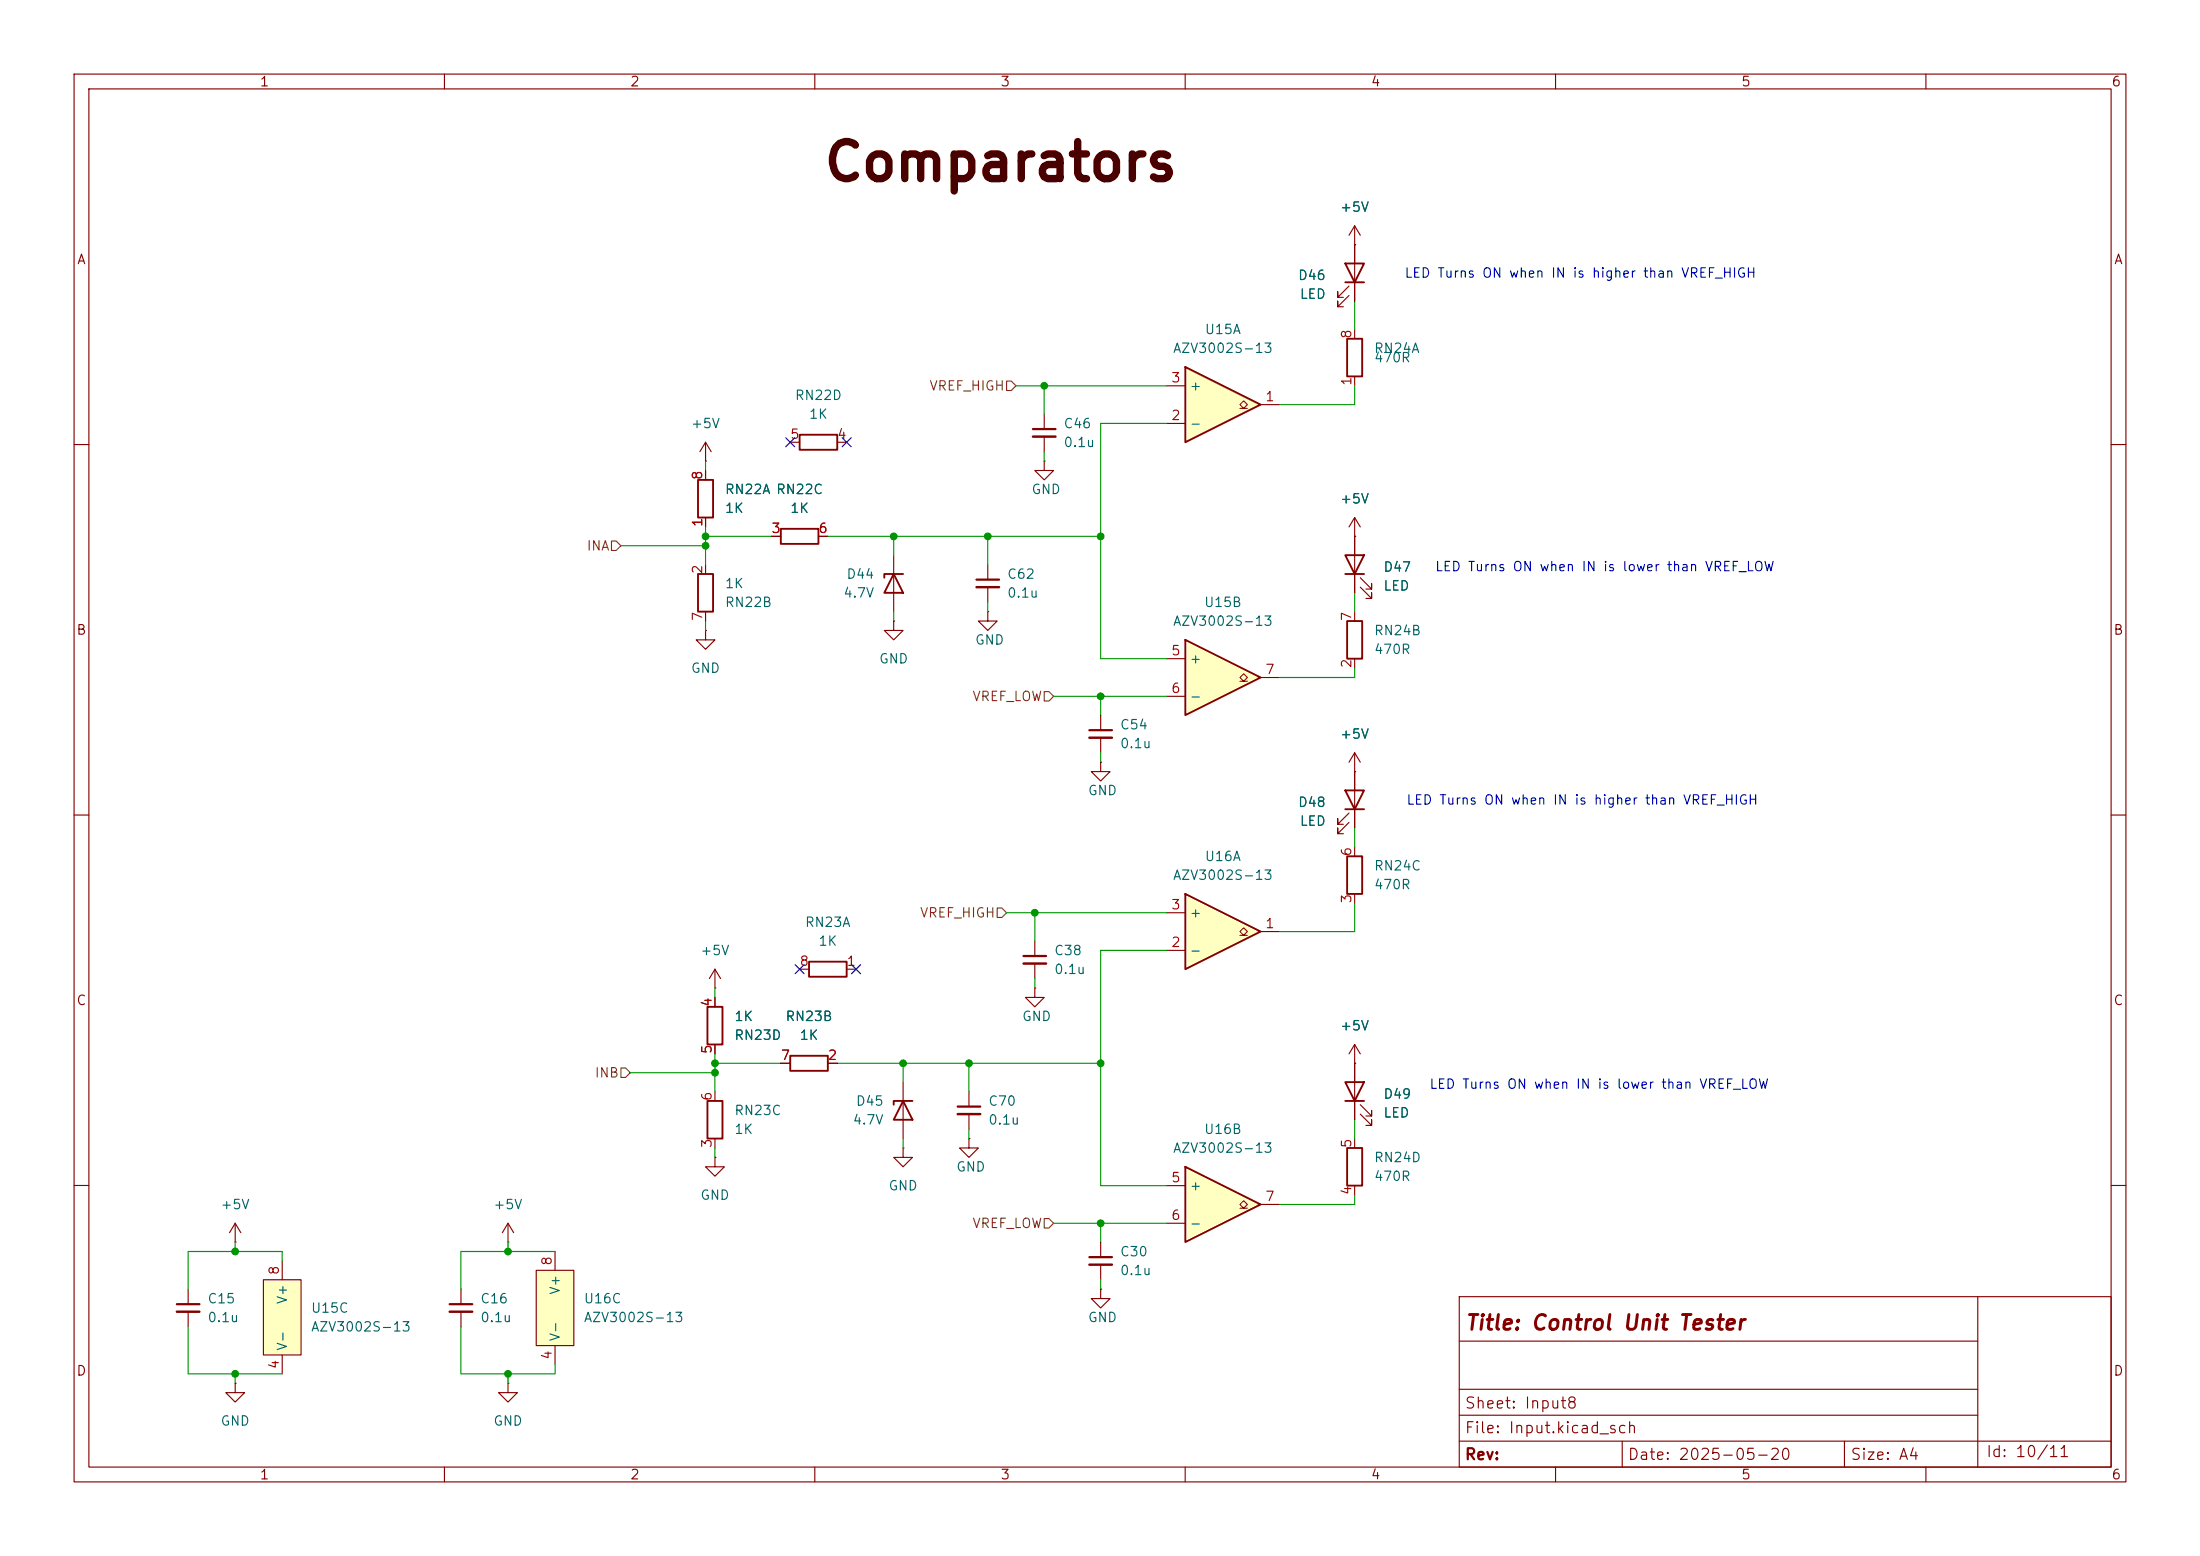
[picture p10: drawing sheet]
<svg xmlns="http://www.w3.org/2000/svg" width="297mm" height="210mm" viewBox="0 0 297 210" stroke-linecap="round" stroke-linejoin="round" font-family="sans-serif">
<g fill="none" stroke="#840000" stroke-width=".15">
<path d="M10 10h277v190h-277zM12 12h273v186h-273zM60 10v2M110 10v2M160 10v2M210 10v2M260 10v2M95.2 59.7v2.5M95.2 59.7l-.7 1.3M95.2 59.7l.8 1.3M106.7 59.7h1.2M113 59.7h1.3"/>
<path d="M10 60h2M95.2 62.2h.1M95.2 63.5v1.3M95.2 69.9v1.2M104.1 72.4h1.3M110.5 72.4h1.3M285 60h2M10 110h2M285 110h2M139.7 133.4v1.2h1.3l-1.3 1.3-1.3-1.3h1.3M139.7 133.4h.1M139.7 127v2"/>
<path d="M139.7 130v2.1M182.9 143.5v7.6M183.6 150.4l1.6 1.5v-.8v.8h-.8M183.6 149.1l1.6 1.5v-.7v.7h-.8M10 160h2M197 175h88v23h-88zM267 175v23M285 160h2M60 198v2M110 198v2M160 198v2M197 194.5h88"/>
<path d="M197 191h70M197 187.5h70M197 181h70M210 198v2M219 194.5v3.5M249 194.5v3.5M260 198v2"/>
</g>
<path d="M107.9 58.7h5.1v2h-5.1zM94.2 64.8h2.1v5.1h-2.1zM105.4 71.4h5.1v2h-5.1zM181.6 146.1h2.5l-1.2 2.5zM181.6 148.6h2.5" fill="none" stroke="#840000" stroke-width=".25"/>
<path d="M138.2 129h3" fill="none" stroke="#840000" stroke-width=".3"/>
<path d="M138.2 130h3" fill="none" stroke="#840000" stroke-width=".33"/>
<path d="M35.6 172.7h5v10.2h-5z" fill="#ffffc2"/>
<g fill="none" stroke="#840000" stroke-width=".15">
<path d="M148.6 96.5v2.1M148.6 99.6v2M148.6 102.9v1.2h1.3l-1.3 1.3-1.3-1.3h1.3M148.6 102.9h.1M96.5 156.2v1.3h-1.3l1.3 1.3 1.3-1.3h-1.3M96.5 156.2h.1M96.5 147.3v1.3M96.5 153.7v1.2M121.9 154.9v1.3h-1.3l1.3 1.3 1.3-1.3h-1.3M121.9 154.9h.1M121.9 146.1v7.6M25.4 174v2"/>
<path d="M25.4 177v2.1M35.6 172.7h5v10.2h-5zM38.1 170.2v2.5M148.6 174v1.3h1.3l-1.3 1.2-1.3-1.2h1.3M148.6 174h.1M31.7 186.7v1.3h1.3l-1.3 1.2-1.2-1.2h1.2M31.7 186.7h.1M38.1 182.9v2.5"/>
</g>
<path d="M95.5 148.6h2v5.1h-2zM121.9 148.6l1.3 2.5h-2.6zM123.2 148.6h-2.6v.5" fill="none" stroke="#840000" stroke-width=".25"/>
<path d="M147.1 98.6h3M23.9 176h3" fill="none" stroke="#840000" stroke-width=".3"/>
<path d="M147.1 99.6h3M23.9 177h3" fill="none" stroke="#840000" stroke-width=".33"/>
<path d="M160 86.4l10.2 5-10.2 5.1z" fill="#ffffc2"/>
<path d="M181.9 45.7h2v5.1h-2zM181.6 74.9h2.5l-1.2 2.6zM181.6 77.5h2.5M160 86.4l10.2 5-10.2 5.1zM181.9 83.8h2v5.1h-2zM181.9 115.6h2v5.1h-2z" fill="none" stroke="#840000" stroke-width=".25"/>
<path d="M167.4 91.9h.5l-.5-.5 .5-.5 .5 .5-.5 .5h.5" fill="none" stroke="#840000" stroke-width=".14"/>
<g fill="none" stroke="#840000" stroke-width=".15">
<path d="M182.9 44.5v1.2M182.9 50.8v1.3M182.9 72.4h.1M182.9 69.9v10.1M182.9 69.9l-.8 1.2M182.9 69.9l.7 1.2M183.6 79.2l1.6 1.6v-.8v.8h-.8M183.6 78l1.6 1.5v-.8v.8h-.8M157.5 88.9h2.5M157.5 94h2.5M170.2 91.4h2.5M182.9 82.6v1.2"/>
<path d="M182.9 88.9v1.3M182.9 104.1h.1M182.9 101.6v2.5M182.9 114.3v1.3M182.9 101.6l-.8 1.3M182.9 101.6l.7 1.3M182.9 120.7v1.2M130.8 153.7v1.2h1.3l-1.3 1.3-1.3-1.3h1.3M130.8 153.7h.1M130.8 147.3v2.1M130.8 150.4v2M31.7 167.6h.1"/>
<path d="M31.7 165.1l-.7 1.3M31.7 165.1l.8 1.3M31.7 165.1v2.5M62.2 174v2M62.2 177v2.1M68.6 167.6h.1M68.6 165.1l-.8 1.3M68.6 165.1l.7 1.3M68.6 165.1v2.5"/>
</g>
<path d="M129.3 149.4h3M60.7 176h3.1" fill="none" stroke="#840000" stroke-width=".3"/>
<path d="M129.3 150.4h3M60.7 177h3.1" fill="none" stroke="#840000" stroke-width=".33"/>
<path d="M160 120.7l10.2 5-10.2 5.1z" fill="#ffffc2"/>
<path d="M181.6 106.7h2.5l-1.2 2.5zM181.6 109.2h2.5M160 120.7l10.2 5-10.2 5.1z" fill="none" stroke="#840000" stroke-width=".25"/>
<path d="M167.4 126.2h.5l-.5-.5 .5-.5 .5 .5-.5 .5h.5" fill="none" stroke="#840000" stroke-width=".14"/>
<path d="M182.1 111l-1.5 1.5v-.7v.7h.8M182.1 109.7l-1.5 1.6v-.8v.8h.8M182.9 104.1v7.7M157.5 128.3h2.5M157.5 123.2h2.5M170.2 125.7h2.5M148.6 167.6v2.1M148.6 170.7v2" fill="none" stroke="#840000" stroke-width=".15"/>
<path d="M147.1 169.7h3" fill="none" stroke="#840000" stroke-width=".3"/>
<path d="M147.1 170.7h3" fill="none" stroke="#840000" stroke-width=".33"/>
<path d="M160 157.5l10.2 5.1-10.2 5z" fill="#ffffc2"/>
<path d="M181.6 35.6h2.5l-1.2 2.5zM181.6 38.1h2.5M160 157.5l10.2 5.1-10.2 5z" fill="none" stroke="#840000" stroke-width=".25"/>
<path d="M167.4 163.1h.5l-.5-.5 .5-.5 .5 .5-.5 .5h.5" fill="none" stroke="#840000" stroke-width=".14"/>
<path d="M182.1 39.9l-1.5 1.5v-.8v.8h.8M182.1 38.6l-1.5 1.5v-.7v.7h.8M182.9 33v7.6M157.5 160h2.5M157.5 165.1h2.5M170.2 162.6h2.5" fill="none" stroke="#840000" stroke-width=".15"/>
<path d="M160 49.5l10.2 5.1-10.2 5.1z" fill="#ffffc2"/>
<path d="M160 49.5l10.2 5.1-10.2 5.1z" fill="none" stroke="#840000" stroke-width=".25"/>
<path d="M167.4 55.1h.5l-.5-.5 .5-.5 .5 .5-.5 .5h.5" fill="none" stroke="#840000" stroke-width=".14"/>
<path d="M182.9 33h.1M182.9 30.5l-.8 1.3M182.9 30.5l.7 1.3M182.9 30.5v2.5M157.5 57.2h2.5M157.5 52.1h2.5M170.2 54.6h2.5" fill="none" stroke="#840000" stroke-width=".15"/>
<path d="M72.4 171.5h5.1v10.1h-5.1z" fill="#ffffc2"/>
<g fill="none" stroke="#840000" stroke-width=".15">
<path d="M182.9 33h.1M182.9 33v2.6M182.9 38.1v2.5M141 55.9v2M141 58.9v2.1M95.2 63.5v1.3M95.2 69.9v1.2M95.2 76.2v1.3M104.1 72.4h1.3M110.5 72.4h1.3M120.6 74.9v7.7M133.3 76.2v2"/>
<path d="M133.3 79.2v2.1M141 62.2v1.3h1.2l-1.2 1.3-1.3-1.3h1.3M141 62.2h.1M182.9 72.4h.1M182.9 72.4v2.5M182.9 77.5v2.5M95.2 85.1v1.3h-1.2l1.2 1.2 1.3-1.2h-1.3M95.2 85.1h.1M95.2 82.6v1.2M120.6 83.8v1.3h-1.2l1.2 1.3 1.3-1.3h-1.3M120.6 83.8h.1M133.3 82.6v1.2h1.3l-1.3 1.3-1.2-1.3h1.2"/>
<path d="M133.3 82.6h.1M182.9 104.1h.1M182.9 104.1v2.6M182.9 109.2v2.6M96.5 133.4h.1M96.5 130.8l-.7 1.3M96.5 130.8l.8 1.3M96.5 130.8v2.6M96.5 134.6v1.3M107.9 130.8h1.3M114.3 130.8h1.3M96.5 141v1.2"/>
<path d="M105.4 143.5h1.3M111.8 143.5h1.2M182.9 143.5h.1M182.9 141v5.1M182.9 148.6v2.5M182.9 153.7v1.2M182.9 141l-.8 1.2M182.9 141l.7 1.2M72.4 171.5h5.1v10.1h-5.1zM74.9 168.9v2.6M182.9 160v1.3M68.6 186.7v1.3h1.2l-1.2 1.2-1.3-1.2h1.3"/>
<path d="M68.6 186.7h.1M74.9 181.6v2.6"/>
</g>
<path d="M94.2 77.5h2.1v5.1h-2.1zM120.6 77.5l1.3 2.5h-2.5zM121.9 77.5h-2.5v.5M95.5 135.9h2v5.1h-2zM109.2 129.8h5.1v2h-5.1zM106.7 142.5h5.1v2h-5.1zM181.9 154.9h2v5.1h-2z" fill="none" stroke="#840000" stroke-width=".25"/>
<path d="M139.4 57.9h3.1M131.8 78.2h3.1" fill="none" stroke="#840000" stroke-width=".3"/>
<path d="M139.4 58.9h3.1M131.8 79.2h3.1" fill="none" stroke="#840000" stroke-width=".33"/>
<path d="M135.9 51.4h.6l.7 .7-.7 .6h-.6zM82.5 73h.7l.6 .7-.6 .6h-.7zM141 93.3h.6l.6 .7-.6 .6h-.6zM134.6 122.6h.7l.6 .6-.6 .6h-.7zM83.8 144.1h.7l.6 .7-.6 .6h-.7zM141 164.5h.6l.6 .6-.6 .6h-.6z" fill="none" stroke="#725600" stroke-width=".15"/>
<g fill="none" stroke="#009600" stroke-width=".15">
<path d="M137.2 52.1h20.3M141 52.1v3.8M157.5 57.2h-8.9v31.7h8.9M182.9 40.6v3.9M182.9 52.1v2.5h-10.2M83.8 73.7h11.4M95.2 72.4h8.9M95.2 62.2v1.3M95.2 71.1v5.1M111.8 72.4h36.8M120.6 72.4v2.5M133.3 72.4v3.8"/>
<path d="M141 61v1.2M95.2 83.8v1.3M120.6 82.6v1.2M133.3 81.3v1.3M142.2 94h15.3M148.6 94v2.5M182.9 80v2.6M182.9 90.2v1.2h-10.2M148.6 101.6v1.3M182.9 111.8v2.5M96.5 133.4v1.2M135.9 123.2h21.6"/>
<path d="M139.7 123.2v3.8M139.7 132.1v1.3M157.5 128.3h-8.9v31.7h8.9M182.9 121.9v3.8h-10.2M85.1 144.8h11.4M96.5 143.5h8.9M96.5 142.2v5.1M96.5 154.9v1.3M113 143.5h35.6M121.9 143.5v2.6M121.9 153.7v1.2M130.8 143.5v3.8"/>
<path d="M130.8 152.4v1.3M182.9 151.1v2.6M25.4 179.1v6.3h12.7M31.7 167.6v1.3M38.1 170.2v-1.3h-12.7v5.1M62.2 179.1v6.3h12.7v-1.2M68.6 167.6v1.3M74.9 168.9h-12.7v5.1M142.2 165.1h15.3M148.6 165.1v2.5M148.6 172.7v1.3M182.9 161.3v1.3h-10.2"/>
<path d="M31.7 185.4v1.3M68.6 185.4v1.3"/>
</g>
<path d="M106.1 59.1l1.2 1.2M107.3 59.1l-1.2 1.2M113.7 59.1l1.2 1.2M114.9 59.1l-1.2 1.2M107.3 130.2l1.3 1.2M108.6 130.2l-1.3 1.2M115 130.2l1.2 1.2M116.2 130.2l-1.2 1.2" fill="none" stroke="#000084" stroke-width=".15"/>
<g fill="#009600" stroke="#009600" stroke-width=".14">
<circle cx="148.6" cy="143.5" r=".46"/>
<circle cx="121.9" cy="143.5" r=".46"/>
<circle cx="148.6" cy="165.1" r=".46"/>
<circle cx="130.8" cy="143.5" r=".46"/>
<circle cx="139.7" cy="123.2" r=".46"/>
<circle cx="68.6" cy="185.4" r=".46"/>
<circle cx="31.7" cy="185.4" r=".46"/>
<circle cx="96.5" cy="144.8" r=".46"/>
<circle cx="96.5" cy="143.5" r=".46"/>
<circle cx="31.7" cy="168.9" r=".46"/>
<circle cx="68.6" cy="168.9" r=".46"/>
<circle cx="141" cy="52.1" r=".46"/>
<circle cx="133.3" cy="72.4" r=".46"/>
<circle cx="148.6" cy="72.4" r=".46"/>
<circle cx="95.2" cy="72.4" r=".46"/>
<circle cx="95.2" cy="73.7" r=".46"/>
<circle cx="120.6" cy="72.4" r=".46"/>
<circle cx="148.6" cy="94" r=".46"/>
</g>
<text font-size="5" fill="#480000" x="110.9" y="25.6">Comparators</text>
<text font-size="2" fill="#840000" x="197.7" y="180">Title: Control Unit Tester</text>
<g font-size="1.5" fill="#840000">
<text x="197.6" y="190.5">Sheet: Input8</text>
<text x="197.6" y="193.8">File: Input.kicad_sch</text>
<text x="197.6" y="197.4">Rev:</text>
<text x="219.6" y="197.4">Date: 2025-05-20</text>
<text x="249.7" y="197.4">Size: A4</text>
<text x="268" y="197">Id: 10/11</text>
</g>
<g font-size="1.3" fill="#840000">
<text x="35" y="12">1</text>
<text x="85" y="12">2</text>
<text x="135" y="12">3</text>
<text x="185" y="12">4</text>
<text x="235" y="12">5</text>
<text x="285" y="12">6</text>
<text x="10.3" y="36">A</text>
<text x="285.3" y="36">A</text>
<text x="10.2" y="86">B</text>
<text x="285.2" y="86">B</text>
<text x="10.2" y="136">C</text>
<text x="285.2" y="136">C</text>
<text x="10.2" y="186">D</text>
<text x="285.2" y="186">D</text>
<text x="35" y="200">1</text>
<text x="85" y="200">2</text>
<text x="135" y="200">3</text>
<text x="185" y="200">4</text>
<text x="235" y="200">5</text>
<text x="285" y="200">6</text>
</g>
<g font-size="1.3" fill="#006464">
<text x="180.8" y="28.9">+5V</text>
<text x="175.1" y="38.1">D46</text>
<text x="175.4" y="40.7">LED</text>
<text x="158.3" y="48">AZV3002S-13</text>
<text x="162.6" y="45.4">U15A</text>
<text x="185.4" y="48">RN24A</text>
<text x="160.5" y="53">+</text>
<text x="185.4" y="49.2">470R</text>
<text x="93.2" y="58.1">+5V</text>
<text x="107.2" y="54.3">RN22D</text>
<text x="109.1" y="56.8">1K</text>
<text x="143.5" y="58.1">C46</text>
<text x="160.5" y="58.1">-</text>
<text x="143.5" y="60.7">0.1u</text>
<text x="97.8" y="67">RN22A RN22C</text>
<text x="97.8" y="69.5">1K</text>
<text x="106.6" y="69.5">1K</text>
<text x="139.2" y="67">GND</text>
<text x="180.8" y="68.3">+5V</text>
<text x="186.7" y="77.5">D47</text>
<text x="97.8" y="82.2">RN22B</text>
<text x="97.8" y="79.7">1K</text>
<text x="113.8" y="81">4.7V</text>
<text x="114.2" y="78.4">D44</text>
<text x="135.9" y="78.4">C62</text>
<text x="135.9" y="81">0.1u</text>
<text x="162.5" y="82.2">U15B</text>
<text x="186.7" y="80">LED</text>
<text x="118.6" y="89.9">GND</text>
<text x="131.5" y="87.3">GND</text>
<text x="158.3" y="84.8">AZV3002S-13</text>
<text x="160.5" y="89.9">+</text>
<text x="185.4" y="86.1">RN24B</text>
<text x="185.4" y="88.6">470R</text>
<text x="93.2" y="91.1">GND</text>
<text x="160.5" y="94.9">-</text>
<text x="151.1" y="98.8">C54</text>
<text x="151.1" y="101.3">0.1u</text>
<text x="180.8" y="100">+5V</text>
<text x="146.8" y="107.6">GND</text>
<text x="175.1" y="109.2">D48</text>
<text x="175.4" y="111.8">LED</text>
<text x="158.3" y="119.1">AZV3002S-13</text>
<text x="162.6" y="116.5">U16A</text>
<text x="185.4" y="117.8">RN24C</text>
<text x="108.6" y="125.4">RN23A</text>
<text x="160.5" y="124.2">+</text>
<text x="185.4" y="120.3">470R</text>
<text x="94.5" y="129.2">+5V</text>
<text x="110.4" y="128">1K</text>
<text x="142.2" y="129.2">C38</text>
<text x="142.2" y="131.8">0.1u</text>
<text x="160.5" y="129.2">-</text>
<text x="99" y="140.7">RN23D</text>
<text x="99" y="138.1">1K</text>
<text x="105.9" y="138.1">RN23B</text>
<text x="107.9" y="140.7">1K</text>
<text x="137.9" y="138.1">GND</text>
<text x="180.8" y="139.4">+5V</text>
<text x="115.5" y="149.6">D45</text>
<text x="133.3" y="149.6">C70</text>
<text x="186.7" y="148.6">D49</text>
<text x="99" y="150.8">RN23C</text>
<text x="99" y="153.4">1K</text>
<text x="115" y="152.1">4.7V</text>
<text x="133.3" y="152.1">0.1u</text>
<text x="158.3" y="155.9">AZV3002S-13</text>
<text x="162.5" y="153.4">U16B</text>
<text x="186.7" y="151.1">LED</text>
<text x="119.9" y="161">GND</text>
<text x="129" y="158.4">GND</text>
<text x="160.5" y="161">+</text>
<text x="185.4" y="157.2">RN24D</text>
<text x="185.4" y="159.7">470R</text>
<text x="29.7" y="163.5">+5V</text>
<text x="66.5" y="163.5">+5V</text>
<text x="94.5" y="162.3">GND</text>
<text x="160.5" y="166.1">-</text>
<text x="151.1" y="169.9">C30</text>
<text x="151.1" y="172.4">0.1u</text>
<text x="27.9" y="176.2">C15</text>
<text x="27.9" y="178.8">0.1u</text>
<text x="39.1" y="176.1" transform="rotate(-90 39.1 176.1)">V+</text>
<text x="41.9" y="177.5">U15C</text>
<text x="64.8" y="176.2">C16</text>
<text x="64.8" y="178.8">0.1u</text>
<text x="75.9" y="174.8" transform="rotate(-90 75.9 174.8)">V+</text>
<text x="78.7" y="176.2">U16C</text>
<text x="78.7" y="178.8">AZV3002S-13</text>
<text x="146.8" y="178.8">GND</text>
<text x="39.1" y="182.4" transform="rotate(-90 39.1 182.4)">V-</text>
<text x="41.9" y="180">AZV3002S-13</text>
<text x="75.9" y="181.1" transform="rotate(-90 75.9 181.1)">V-</text>
<text x="29.7" y="192.7">GND</text>
<text x="66.5" y="192.7">GND</text>
</g>
<g font-size="1.3" fill="#0000c2">
<text x="189.5" y="37.8">LED Turns ON when IN is higher than VREF_HIGH</text>
<text x="193.6" y="77.4">LED Turns ON when IN is lower than VREF_LOW</text>
<text x="189.8" y="108.9">LED Turns ON when IN is higher than VREF_HIGH</text>
<text x="192.9" y="147.3">LED Turns ON when IN is lower than VREF_LOW</text>
</g>
<g font-size="1.3" fill="#a90000">
<text x="182.7" y="45.8" transform="rotate(-90 182.7 45.8)">8</text>
<text x="158" y="51.9">3</text>
<text x="182.7" y="52.2" transform="rotate(-90 182.7 52.2)">1</text>
<text x="106.6" y="59.6">5</text>
<text x="112.9" y="59.6">4</text>
<text x="158" y="57">2</text>
<text x="170.7" y="54.5">1</text>
<text x="95.1" y="64.9" transform="rotate(-90 95.1 64.9)">8</text>
<text x="95.1" y="71.2" transform="rotate(-90 95.1 71.2)">1</text>
<text x="95.1" y="77.6" transform="rotate(-90 95.1 77.6)">2</text>
<text x="104" y="72.3">3</text>
<text x="110.4" y="72.3">6</text>
<text x="95.1" y="83.9" transform="rotate(-90 95.1 83.9)">7</text>
<text x="182.7" y="83.9" transform="rotate(-90 182.7 83.9)">7</text>
<text x="158" y="88.8">5</text>
<text x="158" y="93.8">6</text>
<text x="170.7" y="91.3">7</text>
<text x="182.7" y="90.3" transform="rotate(-90 182.7 90.3)">2</text>
<text x="182.7" y="115.7" transform="rotate(-90 182.7 115.7)">6</text>
<text x="158" y="123.1">3</text>
<text x="170.7" y="125.6">1</text>
<text x="182.7" y="122" transform="rotate(-90 182.7 122)">3</text>
<text x="107.9" y="130.7">8</text>
<text x="114.2" y="130.7">1</text>
<text x="158" y="128.1">2</text>
<text x="96.4" y="136" transform="rotate(-90 96.4 136)">4</text>
<text x="96.4" y="142.3" transform="rotate(-90 96.4 142.3)">5</text>
<text x="105.3" y="143.4">7</text>
<text x="111.7" y="143.4">2</text>
<text x="96.4" y="148.7" transform="rotate(-90 96.4 148.7)">6</text>
<text x="96.4" y="155" transform="rotate(-90 96.4 155)">3</text>
<text x="182.7" y="155" transform="rotate(-90 182.7 155)">5</text>
<text x="158" y="159.9">5</text>
<text x="182.7" y="161.4" transform="rotate(-90 182.7 161.4)">4</text>
<text x="158" y="165">6</text>
<text x="170.7" y="162.4">7</text>
<text x="38" y="172.2" transform="rotate(-90 38 172.2)">8</text>
<text x="74.8" y="170.9" transform="rotate(-90 74.8 170.9)">8</text>
<text x="38" y="184.9" transform="rotate(-90 38 184.9)">4</text>
<text x="74.8" y="183.6" transform="rotate(-90 74.8 183.6)">4</text>
</g>
<g font-size="1.3" fill="#725600">
<text x="125.4" y="53">VREF_HIGH</text>
<text x="79.1" y="74.6">INA</text>
<text x="131.2" y="94.9">VREF_LOW</text>
<text x="124.1" y="124.2">VREF_HIGH</text>
<text x="80.2" y="145.7">INB</text>
<text x="131.2" y="166.1">VREF_LOW</text>
</g>
</svg>
